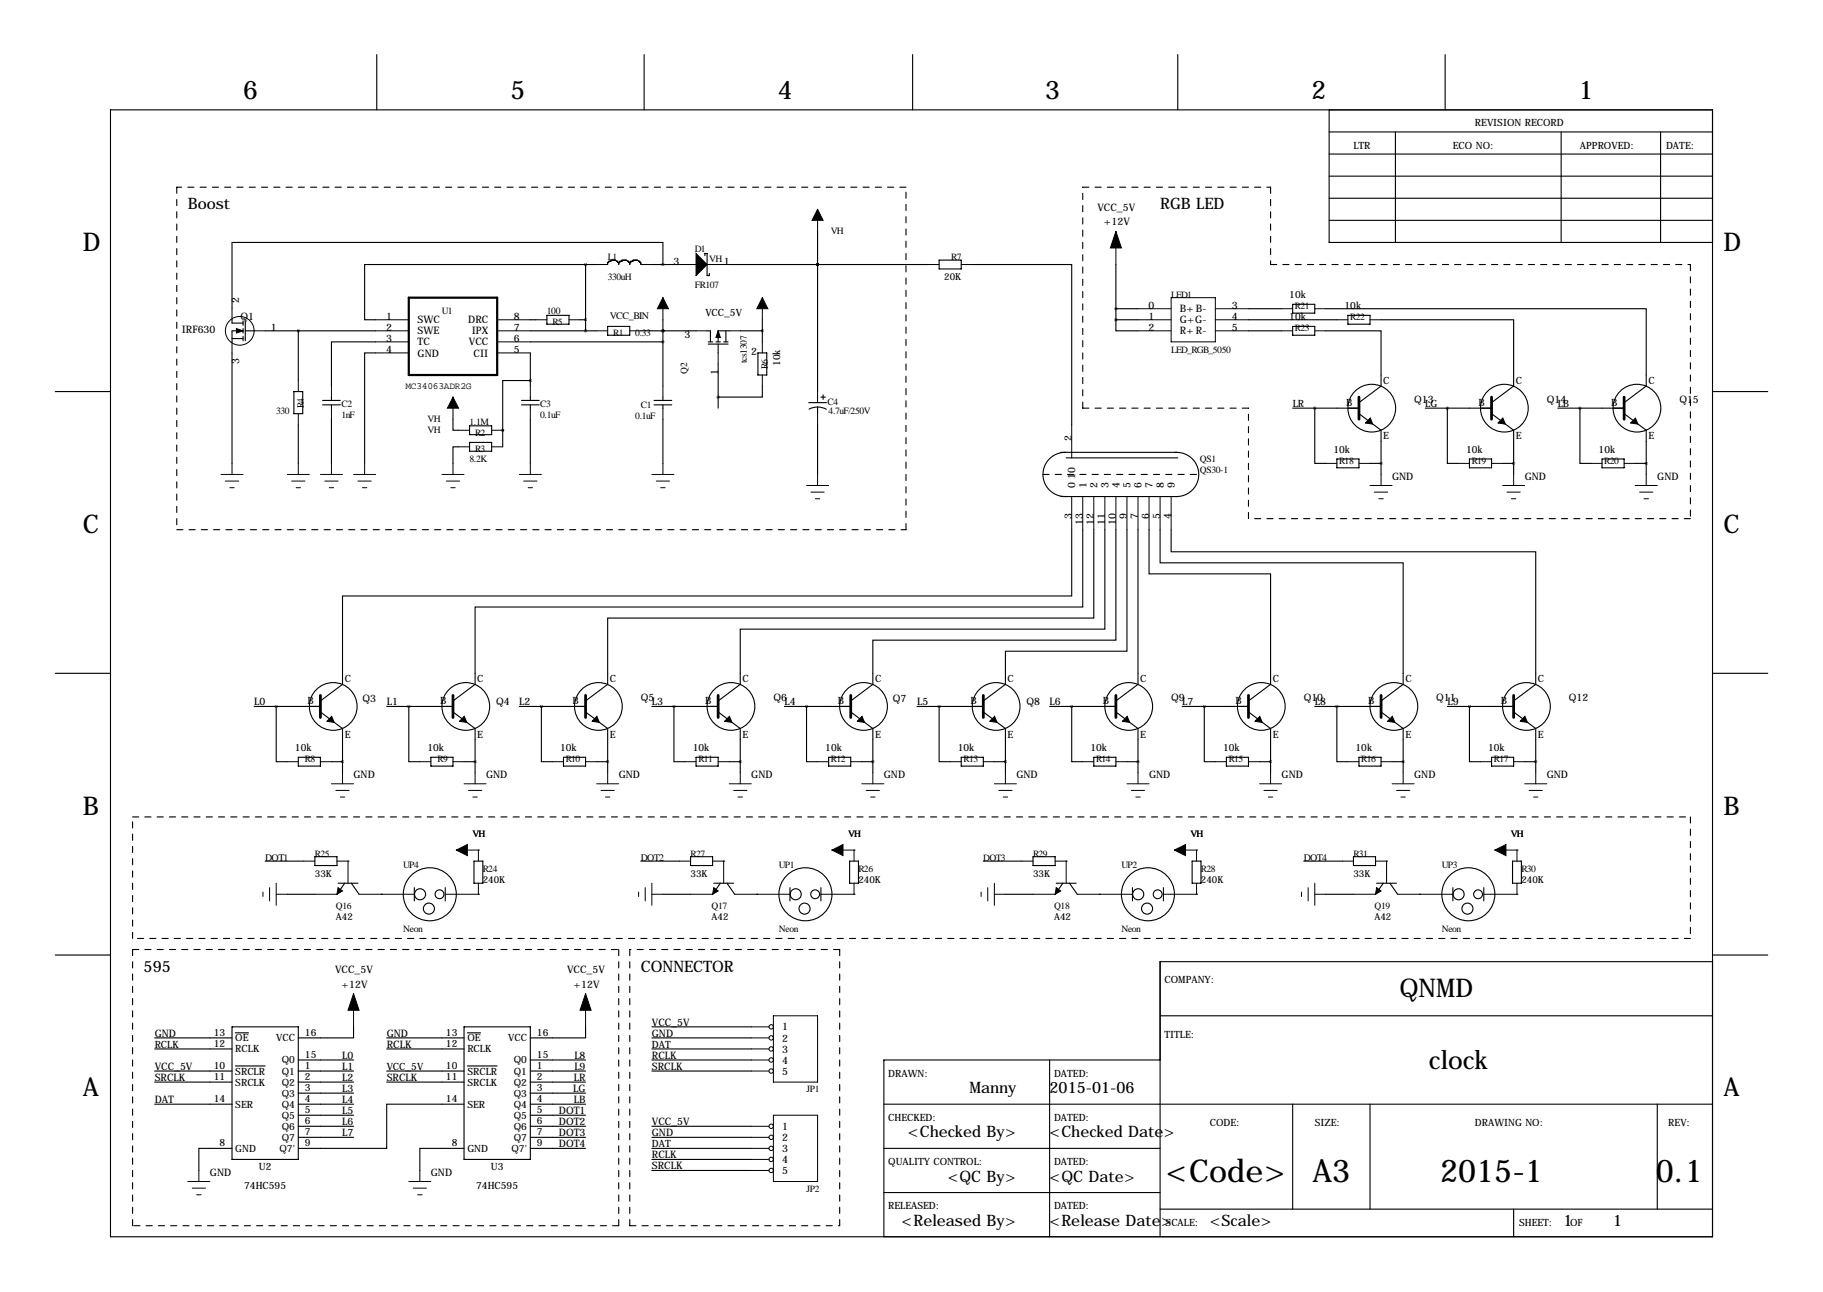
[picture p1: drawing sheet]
<svg xmlns="http://www.w3.org/2000/svg" width="419mm" height="297mm" viewBox="0 0 419 297" stroke-linecap="round" stroke-linejoin="round" font-family="sans-serif">
<g fill="none" stroke="#000" stroke-width=".25">
<path d="M86.6 12.6v12.7M148.1 12.6v12.7M209.8 12.6v12.7M270.8 12.6v12.7M332.2 12.6v12.7M25.4 25.3h368.3v259h-368.3zM305.6 30.3h88.1M305.6 35.4h88.1M305.6 25.3v30.4h88.1M320.8 30.3v25.4M358.9 30.3v25.4M381.8 30.3v25.4"/>
<path d="M162.1 58.8v-.5h.5v5.1h.5v-.5M188 53.2v36.8M215.9 59.8h5.1v2h-5.1zM305.6 40.5h88.1M305.6 45.6h88.1M305.6 50.7h88.1M53.3 73.5v.8h2.6M53.3 77.8h2.6M55.9 76.1h-2.6v2.5M55.9 73.8v1M55.9 75.6v1M55.9 77.3v1"/>
<path d="M56.4 76.1h2M56.4 73.8v4.5M61 76.1h25.4M68.6 76.1v11.4M86.4 78.6h-10.2v10.2M121.9 76.1h15.3M121.9 78.6h30.5M121.9 73.5h1.3M125.7 72.5h5.1v2h-5.1zM133.3 73.5h1.3M134.6 60.8h-50.8v12.7h2.6M134.6 60.8v15.3"/>
<path d="M134.6 60.8h2.6M139.7 60.8v-.5h.3v-.2h.5v-.3h1l.5 .3v.2h.5v-.2h.5v-.3h1l.5 .3v.2h.5v-.2h.5v-.3h1.1l.5 .3v.2h.2v.5M139.7 75h5.1v2.1h-5.1zM142.2 60.3v.5M144.8 60.3v.5M147.3 76.1h12.7M149.9 60.8h5M152.4 60.8v-5.1h-99.1v15.3M152.4 76.1h.1M152.4 73.5v15.3M162.6 76.1h.7v2.5M162.8 79.1h4.6"/>
<path d="M162.8 78.6h1M164.6 78.6h1M165.1 79.1v2M166.4 78.6h1M166.9 76.1v2.5M167.6 76.1h-2.5v2.5M167.6 60.8h45.8M170.2 76.1h5.1M175.3 73.5v5.1M188 60.8h.1M223.5 60.8h22.9v36.8M256.5 73.5v2.6h5.1"/>
<path d="M256.5 60.8v12.7M256.5 73.5h5.1M256.5 71h5.1M287 76.1h7.6M287 73.5h20.3M287 71h7.6M297.2 70h5.1v2h-5.1zM297.2 75h5.1v2.1h-5.1zM304.8 71h73.7v17.8l-5.1 3.8M304.8 76.1h12.7v12.7l-5.1 3.8M309.9 72.5h5.1v2h-5.1zM317.5 73.5h30.5v15.3l-5.1 3.8"/>
<path d="M12.7 90h12.7M53.3 81.1v25.4M67.6 90h2v5.1h-2zM68.6 97.6v8.9M74.2 92.1h4M74.2 93.1h4M76.2 91.3v.8M76.2 93.1v.7M76.2 96.4v10.1M86.4 81.1h-2.6v25.4M104.1 96.4v2.5h1.3M107.9 97.9h5.1v2h-5.1z"/>
<path d="M115.6 98.9h.1M115.6 98.9v3.8M119.9 92.1h4.1M119.9 93.1h4.1M121.9 87.5h-6.3v11.4M121.9 81.1v7.7M121.9 91.3v.8M121.9 93.1v.7M121.9 96.4v10.1M150.4 92.1h4M150.4 93.1h4M152.4 91.3v.8"/>
<path d="M152.4 93.1v.7M152.4 96.4v10.1M165.1 83.7v10.1M174.2 81.1h2.1v5.1h-2.1zM175.3 88.8v2.5h-10.2M185.9 92.6h4.1M186 94.1a4.3 4.3 0 0 1 4 0M188 93.6v1.5M188 97.6v11.5M188.7 91.3h1M189.2 90.8v1M297.2 93.8h15.2"/>
<path d="M302.3 93.8v12.7h2.5M312.4 95.1l5.1 3.8v10.2M327.7 93.8h15.2M332.7 93.8v12.7h2.6M342.9 95.1l5.1 3.8v10.2M358.1 93.8h15.3M363.2 93.8v12.7h2.6M373.4 95.1l5.1 3.8v10.2M393.7 90h12.7M105.4 102.7h-1.3v3.8M107.9 101.7h5.1v2h-5.1zM243.8 114.2h27"/>
<path d="M243.8 104h26.7M245.1 105.3h25.7M245.1 104a5.1 5.1 0 0 0-5.3 5.2 5.1 5.1 0 0 0 5.5 4.9M270.1 104a5.1 5.1 0 0 1 5.5 5 5.1 5.1 0 0 1-5.3 5.2M307.3 105.5h5.1v2.1h-5.1zM315 106.5h2.5M337.8 105.5h5.1v2.1h-5.1zM345.4 106.5h2.6M368.3 105.5h5.1v2.1h-5.1zM375.9 106.5h2.6M246.4 121.8v15.2h-167.7v20.3l-5 3.8M248.9 121.8v17.8h-139.7v17.7l-5.1 3.8"/>
<path d="M251.5 121.8v20.3h-111.8v15.2l-5.1 3.8M254 121.8v22.8h-83.8v12.7l-5.1 3.8M256.5 121.8v25.4h-55.8v10.1l-5.1 3.8M259.1 121.8v27.9h-28v7.6l-5 3.8M261.6 121.8v35.5l-5.1 3.8M264.2 121.8v10.1h27.9v25.4l-5.1 3.8M266.7 121.8v7.6h55.9v27.9l-5.1 3.8M269.2 121.8v5.1h83.9v30.4l-5.1 3.8M12.7 154.8h12.7M393.7 154.8h12.7M58.4 162.4h15.3M63.5 162.4v12.7h2.5"/>
<path d="M68.6 174.1h5.1v2h-5.1zM73.7 163.7l5 3.8v10.2M76.2 175.1h2.5M88.9 162.4h15.2M94 162.4v12.7h2.5M99.1 174.1h5v2h-5zM104.1 163.7l5.1 3.8v10.2M106.7 175.1h2.5M119.4 162.4h15.2M124.5 162.4v12.7h2.5M129.5 174.1h5.1v2h-5.1zM134.6 163.7l5.1 3.8v10.2"/>
<path d="M137.2 175.1h2.5M149.9 162.4h15.2M154.9 162.4v12.7h2.6M160 174.1h5.1v2h-5.1zM165.1 163.7l5.1 3.8v10.2M167.6 175.1h2.6M180.3 162.4h15.3M185.4 162.4v12.7h2.6M190.5 174.1h5.1v2h-5.1zM195.6 163.7l5.1 3.8v10.2M198.1 175.1h2.6M210.8 162.4h15.3"/>
<path d="M215.9 162.4v12.7h2.5M221 174.1h5.1v2h-5.1zM226.1 163.7l5 3.8v10.2M228.6 175.1h2.5M241.3 162.4h15.2M246.4 162.4v12.7h2.5M251.5 174.1h5v2h-5zM256.5 163.7l5.1 3.8v10.2M259.1 175.1h2.5M271.8 162.4h15.2M276.9 162.4v12.7h2.5M281.9 174.1h5.1v2h-5.1z"/>
<path d="M287 163.7l5.1 3.8v10.2M289.6 175.1h2.5M302.3 162.4h15.2M307.3 162.4v12.7h2.6M312.4 174.1h5.1v2h-5.1zM317.5 163.7l5.1 3.8v10.2M320 175.1h2.6M332.7 162.4h15.3M337.8 162.4v12.7h2.6M342.9 174.1h5.1v2h-5.1zM348 163.7l5.1 3.8v10.2M350.5 175.1h2.6"/>
<path d="M61 198h8.8M72.4 197h5.1v2h-5.1zM80 198h.1M109 198h2v5.1h-2zM110 195.4h.1M147.3 198h8.9M158.7 197h5.1v2h-5.1zM166.4 198h.1M195.3 198h2.1v5.1h-2.1zM196.3 195.4h.1M226.1 198h8.8M237.5 197h5.1v2h-5.1z"/>
<path d="M245.1 198h.1M274.1 198h2v5.1h-2zM275.1 195.4h.1M299.7 198h8.9M311.1 197h5.1v2h-5.1zM318.8 198h.1M347.7 198h2.1v5.1h-2.1zM348.7 195.4h.1M12.7 219.6h12.7M66 205.6h6.4M77.7 203.1h4.6M79.2 203.1l-1.7 2.5"/>
<path d="M80.8 203.1l1.7 2.5M87.6 205.6h.1M95.2 204.1v3M102.4 204.1v3M110 205.6h.1M152.4 205.6h6.3M164.1 203.1h4.6M165.6 203.1l-1.8 2.5M167.1 203.1l1.8 2.5M174 205.6h.1M181.6 204.1v3M188.7 204.1v3"/>
<path d="M196.3 205.6h.1M231.1 205.6h6.4M242.8 203.1h4.6M244.3 203.1l-1.7 2.5M245.9 203.1l1.7 2.5M252.7 205.6h.1M260.3 204.1v3M267.5 204.1v3M275.1 205.6h.1M304.8 205.6h6.3M316.5 203.1h4.6M318 203.1l-1.8 2.5"/>
<path d="M319.5 203.1l1.8 2.5M326.4 205.6h.1M334 204.1v3M341.1 204.1v3M348.7 205.6h.1M393.7 219.6h12.7M35.6 238.6h17.7M53.3 236.1h15.3v30.5h-15.3zM54.1 237.5h3M81.3 236.1v2.5h-12.7M88.9 238.6h17.8M106.7 236.1h15.2v30.5h-15.2z"/>
<path d="M107.4 237.5h3.1M134.6 236.1v2.5h-12.7M149.9 236.1h22.8M149.9 238.6h22.8M266.7 233.5h127M393.7 221.1h-127v63.2M35.6 253.9h17.7M35.6 241.2h17.7M35.6 246.2h17.7M35.6 248.8h17.7M54.1 245.1h6.9M68.6 253.9h12.7"/>
<path d="M68.6 243.7h12.7M68.6 246.2h12.7M68.6 248.8h12.7M68.6 251.3h12.7M68.6 256.4h12.7M68.6 258.9h12.7M88.9 241.2h17.8M88.9 246.2h17.8M88.9 248.8h17.8M106.7 253.9h-17.8v10.1h-20.3M107.4 245.1h6.9M121.9 253.9h12.7"/>
<path d="M121.9 243.7h12.7M121.9 246.2h12.7M121.9 248.8h12.7M121.9 251.3h12.7M121.9 256.4h12.7M121.9 258.9h12.7M149.9 243.7h22.8M149.9 241.2h22.8M149.9 246.2h22.8M149.9 258.9h22.8M203.2 253.9h190.5M241.3 243.7v40.6"/>
<path d="M266.7 243.7h-63.5v40.6M297.2 253.9v24.1M315 253.9v24.1M381 253.9v24.1M53.3 264h-7.6v5.1M68.6 261.5h12.7M106.7 264h-10.2v5.1M121.9 264h12.7M121.9 261.5h12.7M149.9 264h22.8M149.9 266.6h22.8M149.9 261.5h22.8"/>
<path d="M149.9 269.1h22.8M203.2 264h63.5M203.2 274.2h63.5M266.7 278h127M348 278v6.3"/>
<circle cx="315.4" cy="93.8" r="5.5"/>
<circle cx="345.8" cy="93.8" r="5.5"/>
<circle cx="376.3" cy="93.8" r="5.5"/>
<circle cx="76.6" cy="162.4" r="5.5"/>
<circle cx="107.1" cy="162.4" r="5.5"/>
<circle cx="137.6" cy="162.4" r="5.5"/>
<circle cx="168" cy="162.4" r="5.5"/>
<circle cx="198.5" cy="162.4" r="5.5"/>
<circle cx="229" cy="162.4" r="5.5"/>
<circle cx="259.5" cy="162.4" r="5.5"/>
<circle cx="290" cy="162.4" r="5.5"/>
<circle cx="320.4" cy="162.4" r="5.5"/>
<circle cx="350.9" cy="162.4" r="5.5"/>
<circle cx="96.6" cy="205.6" r="1.27"/>
<circle cx="98.6" cy="208.9" r="1.27"/>
<circle cx="98.8" cy="205.6" r="6.1"/>
<circle cx="101" cy="205.6" r="1.02"/>
<circle cx="182.9" cy="205.6" r="1.27"/>
<circle cx="185" cy="208.9" r="1.27"/>
<circle cx="185.2" cy="205.6" r="6.1"/>
<circle cx="187.4" cy="205.6" r="1.02"/>
<circle cx="261.7" cy="205.6" r="1.27"/>
<circle cx="263.7" cy="208.9" r="1.27"/>
<circle cx="263.9" cy="205.6" r="6.1"/>
<circle cx="266.1" cy="205.6" r="1.02"/>
<circle cx="335.3" cy="205.6" r="1.27"/>
<circle cx="337.4" cy="208.9" r="1.27"/>
<circle cx="337.6" cy="205.6" r="6.1"/>
<circle cx="339.8" cy="205.6" r="1.02"/>
</g>
<g fill="none" stroke="#000" stroke-width=".25" stroke-dasharray="1.4 1.4">
<path d="M40.6 43v78.8M208.3 43h-167.7M248.9 43h43.2M292.1 43v17.8M292.1 60.8h96.5M388.6 60.8v58.4M248.9 93.8v-50.8M287 93.8h-38.1M239.8 109.1h35.8M287 119.2v-25.4M388.6 119.2h-101.6M40.6 121.8h167.7"/>
<path d="M208.3 121.8v-78.8M30.5 187.8h358.1M388.6 187.8v28M30.5 215.8v-28M30.5 218.3h111.7M142.2 218.3v63.5M144.8 218.3v63.5M193 218.3h-48.2M388.6 215.8h-358.1M30.5 281.8v-63.5M142.2 281.8h-111.7M144.8 281.8h48.2"/>
<path d="M193 281.8v-63.5"/>
</g>
<path d="M94 68.4h20.3v17.8h-20.3z" fill="none" stroke="#000" stroke-width=".51"/>
<g fill="none" stroke="#000" stroke-width=".23">
<path d="M188 48.1v5.1M256.5 53.2v7.6M53.3 71v2.5M53.3 78.6v2.5M58.4 76.1h2.6M86.4 73.5h7.6M86.4 76.1h7.6M86.4 78.6h7.6M114.3 73.5h7.6M114.3 76.1h7.6M114.3 78.6h7.6M123.2 73.5h2.5"/>
<path d="M130.8 73.5h2.5M137.2 76.1h2.5M137.2 60.8h2.5M144.8 76.1h2.5M147.3 60.8h2.6M152.4 68.4v5.1M154.9 60.8h5.1M160 76.1h2.6M162.6 60.8h5M167.6 76.1h2.6M175.3 68.4v5.1M175.3 78.6v2.5"/>
<path d="M213.4 60.8h2.5M221 60.8h2.5M261.6 73.5h7.6M261.6 76.1h7.6M261.6 71h7.6M269.2 68.4h10.2v10.2h-10.2zM279.4 73.5h7.6M279.4 76.1h7.6M279.4 71h7.6M294.6 76.1h2.6M294.6 71h2.6M302.3 76.1h2.5"/>
<path d="M302.3 71h2.5M307.3 73.5h2.6M315 73.5h2.5M68.6 87.5v2.5M68.6 95.1v2.5M76.2 88.8v2.5M76.2 93.8v2.6M86.4 81.1h7.6M104.1 91.3v5.1M105.4 98.9h2.5M113 98.9h2.6M114.3 81.1h7.6"/>
<path d="M121.9 88.8v2.5M121.9 93.8v2.6M152.4 88.8v2.5M152.4 93.8v2.6M165.1 81.1v2.6M175.3 86.2v2.6M188 90v2.6M188 95.1v2.5M246.4 97.6v7.7M50.8 109.1h5.1M51.8 110.6h3.1M52.8 112.1h1"/>
<path d="M53.3 106.5v2.6M66 109.1h5.1M67.1 110.6h3M68.1 112.1h1M68.6 106.5v2.6M73.7 109.1h5M74.7 110.6h3M75.7 112.1h1M76.2 106.5v2.6M81.3 109.1h5.1M82.3 110.6h3M83.3 112.1h1"/>
<path d="M83.8 106.5v2.6M101.6 109.1h5.1M102.6 110.6h3.1M103.6 112.1h1M104.1 106.5v2.6M105.4 102.7h2.5M113 102.7h2.6M119.4 109.1h5.1M120.4 110.6h3M121.4 112.1h1M121.9 106.5v2.6M149.9 109.1h5"/>
<path d="M150.9 110.6h3M151.9 112.1h1M152.4 106.5v2.6M185.4 111.6h5.1M186.4 113.1h3.1M187.5 114.7h1M188 109.1v2.5M246.4 114.2v7.6M248.9 114.2v7.6M251.5 114.2v7.6M254 114.2v7.6M256.5 114.2v7.6"/>
<path d="M259.1 114.2v7.6M261.6 114.2v7.6M264.2 114.2v7.6M266.7 114.2v7.6M269.2 114.2v7.6M304.8 106.5h2.5M312.4 106.5h2.6M315 111.6h5M316 113.1h3M317 114.7h1M317.5 109.1v2.5M335.3 106.5h2.5"/>
<path d="M342.9 106.5h2.5M345.4 111.6h5.1M346.5 113.1h3M347.5 114.7h1M348 109.1v2.5M365.8 106.5h2.5M373.4 106.5h2.5M375.9 111.6h5.1M376.9 113.1h3.1M378 114.7h1M378.5 109.1v2.5M66 175.1h2.6"/>
<path d="M73.7 175.1h2.5M78.7 177.7v2.5M96.5 175.1h2.6M104.1 175.1h2.6M109.2 177.7v2.5M127 175.1h2.5M134.6 175.1h2.6M139.7 177.7v2.5M157.5 175.1h2.5M165.1 175.1h2.5M170.2 177.7v2.5M188 175.1h2.5"/>
<path d="M195.6 175.1h2.5M200.7 177.7v2.5M218.4 175.1h2.6M226.1 175.1h2.5M231.1 177.7v2.5M248.9 175.1h2.6M256.5 175.1h2.6M261.6 177.7v2.5M279.4 175.1h2.5M287 175.1h2.6M292.1 177.7v2.5M309.9 175.1h2.5"/>
<path d="M317.5 175.1h2.5M322.6 177.7v2.5M340.4 175.1h2.5M348 175.1h2.5M353.1 177.7v2.5M69.8 198h2.6M76.2 180.2h5.1M77.2 181.7h3.1M77.5 198h2.5v5.1M78.2 183.2h1M104.9 195.4h5.1v2.6M106.7 180.2h5.1"/>
<path d="M107.7 181.7h3M108.7 183.2h1M137.2 180.2h5M138.2 181.7h3M139.2 183.2h1M156.2 198h2.5M163.8 198h2.6v5.1M167.6 180.2h5.1M168.7 181.7h3M169.7 183.2h1M191.3 195.4h5v2.6M198.1 180.2h5.1"/>
<path d="M199.1 181.7h3.1M200.2 183.2h1M228.6 180.2h5.1M229.6 181.7h3.1M230.6 183.2h1M234.9 198h2.6M242.6 198h2.5v5.1M259.1 180.2h5.1M260.1 181.7h3M261.1 183.2h1M270 195.4h5.1v2.6M289.6 180.2h5"/>
<path d="M290.6 181.7h3M291.6 183.2h1M308.6 198h2.5M316.2 198h2.6v5.1M320 180.2h5.1M321.1 181.7h3M322.1 183.2h1M343.7 195.4h5v2.6M350.5 180.2h5.1M351.5 181.7h3.1M352.6 183.2h1M60.5 205.1v1"/>
<path d="M62 204.1v3M63.5 205.6h2.5M63.5 203.1v5M72.4 205.6h5.1M82.5 205.6h12.7M110 203.1v2.5h-7.6M146.8 205.1v1M148.3 204.1v3M149.9 205.6h2.5M149.9 203.1v5M158.7 205.6h5.1M168.9 205.6h12.7"/>
<path d="M196.3 203.1v2.5h-7.6M225.6 205.1v1M227.1 204.1v3M228.6 205.6h2.5M228.6 203.1v5M237.5 205.6h5.1M247.6 205.6h12.7M275.1 203.1v2.5h-7.6M299.2 205.1v1M300.7 204.1v3M302.3 205.6h2.5M302.3 203.1v5"/>
<path d="M311.1 205.6h5.1M321.3 205.6h12.7M348.7 203.1v2.5h-7.6M81.3 228.5v7.6M134.6 228.5v7.6M172.7 236.1h4.1M172.7 238.6h4.1M177.8 233.5h10.2v15.3h-10.2zM172.7 241.2h4.1M172.7 243.7h4.1M172.7 246.2h4.1M172.7 258.9h4.1"/>
<path d="M177.8 256.4h10.2v15.2h-10.2zM43.2 271.6h5.1M44.2 273.2h3M45.2 274.7h1M45.7 269.1v2.5M94 271.6h5.1M95 273.2h3M96 274.7h1M96.5 269.1v2.5M172.7 261.5h4.1M172.7 264h4.1M172.7 266.6h4.1"/>
<path d="M172.7 269.1h4.1"/>
<circle cx="55.1" cy="76.1" r="3.3"/>
<circle cx="177.3" cy="236.1" r=".51"/>
<circle cx="177.3" cy="238.6" r=".51"/>
<circle cx="177.3" cy="246.2" r=".51"/>
<circle cx="177.3" cy="243.7" r=".51"/>
<circle cx="177.3" cy="258.9" r=".51"/>
<circle cx="177.3" cy="241.2" r=".51"/>
<circle cx="177.3" cy="261.5" r=".51"/>
<circle cx="177.3" cy="269.1" r=".51"/>
<circle cx="177.3" cy="264" r=".51"/>
<circle cx="177.3" cy="266.6" r=".51"/>
</g>
<g fill="#000" stroke="#000" stroke-width=".23">
<path d="M188 48.1l1.2 2.6h-2.5zM256.5 53.2l1.3 3.8h-2.5zM54.4 75.6l1.5 .5-1.5 .5zM152.4 68.4l1.3 2.6h-2.6zM160 58.3l2.6 2.5-2.6 2.6zM165.1 76.1l.5 1.5h-1zM175.3 68.4l1.2 2.6h-2.5zM104.1 91.3l1.3 2.5h-2.5zM104.9 195.4l2.5-1.2v2.5zM191.3 195.4l2.5-1.2v2.5zM270 195.4l2.5-1.2v2.5zM343.7 195.4l2.5-1.2v2.5z"/>
<path d="M77.7 204.1l1 .7-1.2 .8zM164.1 204.1l1 .7-1.3 .8zM242.8 204.1l1 .7-1.2 .8zM316.5 204.1l1 .7-1.3 .8zM81.3 228.5l1.2 3.8h-2.5zM134.6 228.5l1.3 3.8h-2.6z"/>
</g>
<g fill="none" stroke="#000" stroke-width=".63">
<path d="M312.4 91.3v5.1M342.9 91.3v5.1M373.4 91.3v5.1M73.7 159.9v5.1M104.1 159.9v5.1M134.6 159.9v5.1M165.1 159.9v5.1M195.6 159.9v5.1M226.1 159.9v5.1M256.5 159.9v5.1M287 159.9v5.1M317.5 159.9v5.1"/>
<path d="M348 159.9v5.1"/>
</g>
<g fill="#000" stroke="#000" stroke-width=".25">
<path d="M315 96.1l.6 1.4-1.7-.3zM345.5 96.1l.5 1.4-1.6-.3zM376 96.1l.5 1.4-1.6-.3zM76.3 164.7l.5 1.4-1.6-.3zM106.7 164.7l.6 1.4-1.6-.3zM137.2 164.7l.6 1.4-1.7-.3zM167.7 164.7l.5 1.4-1.6-.3zM198.2 164.7l.5 1.4-1.6-.3zM228.7 164.7l.5 1.4-1.6-.3zM259.1 164.7l.6 1.4-1.6-.3zM289.6 164.7l.6 1.4-1.7-.3zM320.1 164.7l.5 1.4-1.6-.3z"/>
<path d="M350.6 164.7l.5 1.4-1.6-.3z"/>
</g>
<path d="M115.5 98.9a.05 .05 0 0 0 .1 0 .05 .05 0 0 0-.1 0zM187.9 60.8a.05 .05 0 0 0 .1 0 .05 .05 0 0 0-.1 0zM175.2 76.1a.05 .05 0 0 0 .1 0 .05 .05 0 0 0-.1 0zM187.9 60.8a.05 .05 0 0 0 .1 0 .05 .05 0 0 0-.1 0zM78.7 175.1a.05 .05 0 0 0 .1 0 .05 .05 0 0 0-.1 0zM124.4 162.4a.05 .05 0 0 0 .1 0 .05 .05 0 0 0-.1 0zM154.9 162.4a.05 .05 0 0 0 .1 0 .05 .05 0 0 0-.1 0zM200.6 175.1a.05 .05 0 0 0 .1 0 .05 .05 0 0 0-.1 0zM231.1 175.1a.05 .05 0 0 0 .1 0 .05 .05 0 0 0-.1 0zM276.8 162.4a.05 .05 0 0 0 .1 0 .05 .05 0 0 0-.1 0zM307.3 162.4a.05 .05 0 0 0 .1 0 .05 .05 0 0 0-.1 0zM353 175.1a.05 .05 0 0 0 .1 0 .05 .05 0 0 0-.1 0zM302.2 93.8a.05 .05 0 0 0 .1 0 .05 .05 0 0 0-.1 0zM332.7 93.8a.05 .05 0 0 0 .1 0 .05 .05 0 0 0-.1 0zM378.4 106.5a.05 .05 0 0 0 .1 0 .05 .05 0 0 0-.1 0zM256.5 71a.05 .05 0 0 0 .1 0 .05 .05 0 0 0-.1 0zM256.5 73.5a.05 .05 0 0 0 .1 0 .05 .05 0 0 0-.1 0z" fill="#000" stroke="#000" stroke-width=".63"/>
<g font-size="7.3">
<text x="268" y="271.6">&lt;Code&gt;</text>
<text x="301.7" y="271.6">A3</text>
<text x="331.1" y="271.6">2015-1</text>
<text x="380.7" y="271.6">0.1</text>
</g>
<g font-size="5.9">
<text x="55.9" y="22.7">6</text>
<text x="117.3" y="22.7">5</text>
<text x="178.8" y="22.7">4</text>
<text x="240.3" y="22.7">3</text>
<text x="301.5" y="22.7">2</text>
<text x="363" y="22.7">1</text>
<text x="19" y="57.8">D</text>
<text x="396.2" y="57.8">D</text>
<text x="19" y="122.5">C</text>
<text x="396.2" y="122.5">C</text>
<text x="19" y="187.3">B</text>
<text x="396.2" y="187.3">B</text>
<text x="321.7" y="229.3">QNMD</text>
<text x="328.5" y="245.8">clock</text>
<text x="19" y="252.1">A</text>
<text x="396.2" y="252.1">A</text>
</g>
<g font-size="3.6">
<text x="43.2" y="48.1">Boost</text>
<text x="266.7" y="48.1">RGB LED</text>
<text x="33" y="223.4">595</text>
<text x="147.3" y="223.4">CONNECTOR</text>
<text x="222.9" y="251.3">Manny</text>
<text x="241.3" y="251.3">2015-01-06</text>
<text x="208.7" y="261.5">&lt;Checked By&gt;</text>
<text x="241.3" y="261.5">&lt;Checked Date&gt;</text>
<text x="217.9" y="271.6">&lt;QC By&gt;</text>
<text x="241.3" y="271.6">&lt;QC Date&gt;</text>
<text x="207.3" y="281.8">&lt;Released By&gt;</text>
<text x="241.3" y="281.8">&lt;Release Date&gt;</text>
<text x="278.1" y="281.8">&lt;Scale&gt;</text>
<text x="359.4" y="281.8">1</text>
<text x="370.8" y="281.8">1</text>
</g>
<g font-size="2.4">
<text x="252.3" y="48.5">VCC_5V</text>
<text x="253.8" y="51.8">+12V</text>
<text x="154.9" y="60.8">3</text>
<text x="55" y="69.7" transform="rotate(-90 55 69.7)">2</text>
<text x="264.1" y="71">0</text>
<text x="271.3" y="71.8">B+B-</text>
<text x="283.2" y="71">3</text>
<text x="41.8" y="76.6">IRF630</text>
<text x="55.3" y="73.5">Q1</text>
<text x="62.2" y="76.1">1</text>
<text x="88.8" y="73.5">1</text>
<text x="88.8" y="76.1">2</text>
<text x="96" y="74.3">SWC</text>
<text x="96" y="76.9">SWE</text>
<text x="107.6" y="74.3">DRC</text>
<text x="108.5" y="76.9">IPX</text>
<text x="118.1" y="76.1">7</text>
<text x="118.1" y="73.5">8</text>
<text x="157.4" y="77.7">3</text>
<text x="264.1" y="73.5">1</text>
<text x="264.1" y="76.1">2</text>
<text x="271.3" y="74.3">G+G-</text>
<text x="271.3" y="76.9">R+R-</text>
<text x="283.2" y="73.5">4</text>
<text x="283.2" y="76.1">5</text>
<text x="55" y="83.8" transform="rotate(-90 55 83.8)">3</text>
<text x="88.8" y="78.6">3</text>
<text x="88.8" y="81.1">4</text>
<text x="96" y="79.4">TC</text>
<text x="96" y="82">GND</text>
<text x="107.8" y="79.4">VCC</text>
<text x="108.9" y="82">CII</text>
<text x="118.1" y="81.1">5</text>
<text x="118.1" y="78.6">6</text>
<text x="172.7" y="81.5">2</text>
<text x="165.1" y="86.3" transform="rotate(-90 165.1 86.3)">1</text>
<text x="325.1" y="92.6">Q13</text>
<text x="355.6" y="92.6">Q14</text>
<text x="386.1" y="92.6">Q15</text>
<text x="246.4" y="101.5" transform="rotate(-90 246.4 101.5)">2</text>
<text x="247.2" y="112.1" transform="rotate(-90 247.2 112.1)">0</text>
<text x="247.2" y="110" transform="rotate(-90 247.2 110)">10</text>
<text x="249.8" y="112.1" transform="rotate(-90 249.8 112.1)">1</text>
<text x="252.3" y="112.1" transform="rotate(-90 252.3 112.1)">2</text>
<text x="254.8" y="112.1" transform="rotate(-90 254.8 112.1)">3</text>
<text x="257.4" y="112.1" transform="rotate(-90 257.4 112.1)">4</text>
<text x="259.9" y="112.1" transform="rotate(-90 259.9 112.1)">5</text>
<text x="262.5" y="112.1" transform="rotate(-90 262.5 112.1)">6</text>
<text x="265" y="112.1" transform="rotate(-90 265 112.1)">7</text>
<text x="267.5" y="112.1" transform="rotate(-90 267.5 112.1)">8</text>
<text x="270.1" y="112.1" transform="rotate(-90 270.1 112.1)">9</text>
<text x="320" y="110.3">GND</text>
<text x="350.5" y="110.3">GND</text>
<text x="381" y="110.3">GND</text>
<text x="246.4" y="119.3" transform="rotate(-90 246.4 119.3)">3</text>
<text x="259.1" y="119.3" transform="rotate(-90 259.1 119.3)">9</text>
<text x="261.6" y="119.3" transform="rotate(-90 261.6 119.3)">7</text>
<text x="264.2" y="119.3" transform="rotate(-90 264.2 119.3)">6</text>
<text x="266.7" y="119.3" transform="rotate(-90 266.7 119.3)">5</text>
<text x="269.2" y="119.3" transform="rotate(-90 269.2 119.3)">4</text>
<text x="248.9" y="120.7" transform="rotate(-90 248.9 120.7)">13</text>
<text x="251.5" y="120.7" transform="rotate(-90 251.5 120.7)">12</text>
<text x="254" y="120.7" transform="rotate(-90 254 120.7)">11</text>
<text x="256.5" y="120.7" transform="rotate(-90 256.5 120.7)">10</text>
<text x="83.3" y="161.4">Q3</text>
<text x="147.3" y="161.1">Q5</text>
<text x="177.8" y="161.1">Q6</text>
<text x="205.2" y="161.4">Q7</text>
<text x="269.2" y="161.1">Q9</text>
<text x="299.7" y="161.1">Q10</text>
<text x="330.2" y="161.1">Q11</text>
<text x="360.7" y="161.1">Q12</text>
<text x="58.4" y="162.2">L0</text>
<text x="88.9" y="162.2">L1</text>
<text x="114" y="162.2">Q4</text>
<text x="119.4" y="162.2">L2</text>
<text x="149.9" y="162.2">L3</text>
<text x="180.3" y="162.2">L4</text>
<text x="210.8" y="162.2">L5</text>
<text x="236" y="162.2">Q8</text>
<text x="241.3" y="162.2">L6</text>
<text x="271.8" y="162.2">L7</text>
<text x="302.3" y="162.2">L8</text>
<text x="332.7" y="162.2">L9</text>
<text x="81.3" y="178.9">GND</text>
<text x="111.8" y="178.9">GND</text>
<text x="142.2" y="178.9">GND</text>
<text x="172.7" y="178.9">GND</text>
<text x="203.2" y="178.9">GND</text>
<text x="233.7" y="178.9">GND</text>
<text x="264.2" y="178.9">GND</text>
<text x="294.6" y="178.9">GND</text>
<text x="325.1" y="178.9">GND</text>
<text x="355.6" y="178.9">GND</text>
<text x="77" y="223.8">VCC_5V</text>
<text x="78.5" y="227">+12V</text>
<text x="130.4" y="223.8">VCC_5V</text>
<text x="131.9" y="227">+12V</text>
<text x="35.6" y="238.4">GND</text>
<text x="88.9" y="238.4">GND</text>
<text x="149.9" y="235.8">VCC_5V</text>
<text x="149.9" y="238.4">GND</text>
<text x="179.8" y="236.9">1</text>
<text x="179.8" y="239.4">2</text>
<text x="35.6" y="246">VCC_5V</text>
<text x="78.7" y="243.4">L0</text>
<text x="78.7" y="246">L1</text>
<text x="88.9" y="240.9">RCLK</text>
<text x="132" y="243.4">L8</text>
<text x="132" y="246">L9</text>
<text x="149.9" y="243.4">RCLK</text>
<text x="149.9" y="246">SRCLK</text>
<text x="179.8" y="242">3</text>
<text x="179.8" y="244.5">4</text>
<text x="35.6" y="248.5">SRCLK</text>
<text x="78.7" y="248.5">L2</text>
<text x="78.7" y="251.1">L3</text>
<text x="88.9" y="248.5">SRCLK</text>
<text x="131.8" y="251.1">LG</text>
<text x="131.9" y="248.5">LR</text>
<text x="179.8" y="247.1">5</text>
<text x="35.6" y="253.6">DAT</text>
<text x="78.7" y="253.6">L4</text>
<text x="78.7" y="256.1">L5</text>
<text x="128.5" y="256.1">DOT1</text>
<text x="131.9" y="253.6">LB</text>
<text x="78.7" y="258.7">L6</text>
<text x="78.7" y="261.2">L7</text>
<text x="128.5" y="258.7">DOT2</text>
<text x="128.5" y="261.2">DOT3</text>
<text x="128.5" y="263.8">DOT4</text>
<text x="149.9" y="258.7">VCC_5V</text>
<text x="149.9" y="261.2">GND</text>
<text x="179.8" y="259.8">1</text>
<text x="179.8" y="262.3">2</text>
<text x="149.9" y="266.3">RCLK</text>
<text x="149.9" y="268.8">SRCLK</text>
<text x="179.8" y="264.8">3</text>
<text x="179.8" y="267.4">4</text>
<text x="179.8" y="269.9">5</text>
<text x="48.3" y="270.4">GND</text>
<text x="99.1" y="270.4">GND</text>
</g>
<g font-size="2.3">
<text x="339.1" y="29.1">REVISION RECORD</text>
<text x="311.1" y="34.1">LTR</text>
<text x="334" y="34.1">ECO NO:</text>
<text x="363.2" y="34.1">APPROVED:</text>
<text x="383" y="34.1">DATE:</text>
<text x="296.4" y="68.5">10k</text>
<text x="309.1" y="71.1">10k</text>
<text x="140.2" y="73.2">VCC_BIN</text>
<text x="162.2" y="72.8">VCC_5V</text>
<text x="296.4" y="73.6">10k</text>
<text x="179.3" y="84.2" transform="rotate(-90 179.3 84.2)">10k</text>
<text x="318" y="88.3">C</text>
<text x="348.5" y="88.3">C</text>
<text x="379" y="88.3">C</text>
<text x="297.2" y="93.6">LR</text>
<text x="309.4" y="93.3">B</text>
<text x="327.7" y="93.6">LG</text>
<text x="339.9" y="93.3">B</text>
<text x="358.1" y="93.6">LB</text>
<text x="370.4" y="93.3">B</text>
<text x="318" y="101">E</text>
<text x="348.5" y="101">E</text>
<text x="379" y="101">E</text>
<text x="306.6" y="104.1">10k</text>
<text x="337" y="104.1">10k</text>
<text x="367.5" y="104.1">10k</text>
<text x="70.7" y="161.9">B</text>
<text x="79.2" y="156.8">C</text>
<text x="101.2" y="161.9">B</text>
<text x="109.7" y="156.8">C</text>
<text x="131.6" y="161.9">B</text>
<text x="140.2" y="156.8">C</text>
<text x="162.1" y="161.9">B</text>
<text x="170.7" y="156.8">C</text>
<text x="192.6" y="161.9">B</text>
<text x="201.2" y="156.8">C</text>
<text x="223.1" y="161.9">B</text>
<text x="231.6" y="156.8">C</text>
<text x="253.6" y="161.9">B</text>
<text x="262.1" y="156.8">C</text>
<text x="284" y="161.9">B</text>
<text x="292.6" y="156.8">C</text>
<text x="314.5" y="161.9">B</text>
<text x="323.1" y="156.8">C</text>
<text x="345" y="161.9">B</text>
<text x="353.6" y="156.8">C</text>
<text x="67.8" y="172.7">10k</text>
<text x="79.2" y="169.6">E</text>
<text x="98.3" y="172.7">10k</text>
<text x="109.7" y="169.6">E</text>
<text x="128.8" y="172.7">10k</text>
<text x="140.2" y="169.6">E</text>
<text x="159.2" y="172.7">10k</text>
<text x="170.7" y="169.6">E</text>
<text x="189.7" y="172.7">10k</text>
<text x="201.2" y="169.6">E</text>
<text x="220.2" y="172.7">10k</text>
<text x="231.6" y="169.6">E</text>
<text x="250.7" y="172.7">10k</text>
<text x="262.1" y="169.6">E</text>
<text x="281.2" y="172.7">10k</text>
<text x="292.6" y="169.6">E</text>
<text x="311.6" y="172.7">10k</text>
<text x="323.1" y="169.6">E</text>
<text x="342.1" y="172.7">10k</text>
<text x="353.6" y="169.6">E</text>
<text x="61" y="198">DOT1</text>
<text x="147.3" y="198">DOT2</text>
<text x="299.7" y="198">DOT4</text>
<text x="267.7" y="225.9">COMPANY:</text>
<text x="49.2" y="238.1">13</text>
<text x="54.1" y="239.4">OE</text>
<text x="63.5" y="239.4">VCC</text>
<text x="70.1" y="238.1">16</text>
<text x="102.5" y="238.1">13</text>
<text x="107.4" y="239.4">OE</text>
<text x="116.8" y="239.4">VCC</text>
<text x="123.4" y="238.1">16</text>
<text x="267.7" y="238.6">TITLE:</text>
<text x="35.6" y="240.9">RCLK</text>
<text x="49.2" y="240.7">12</text>
<text x="49.2" y="245.7">10</text>
<text x="54.1" y="242">RCLK</text>
<text x="64.8" y="244.5">Q0</text>
<text x="70.1" y="243.2">15</text>
<text x="70.1" y="245.7">1</text>
<text x="88.9" y="246">VCC_5V</text>
<text x="102.5" y="240.7">12</text>
<text x="102.5" y="245.7">10</text>
<text x="107.4" y="242">RCLK</text>
<text x="118.1" y="244.5">Q0</text>
<text x="123.4" y="243.2">15</text>
<text x="123.4" y="245.7">1</text>
<text x="149.9" y="240.9">DAT</text>
<text x="49.2" y="248.3">11</text>
<text x="54.1" y="247">SRCLR</text>
<text x="54.1" y="249.6">SRCLK</text>
<text x="64.8" y="247">Q1</text>
<text x="64.8" y="249.6">Q2</text>
<text x="70.1" y="248.3">2</text>
<text x="70.1" y="250.8">3</text>
<text x="102.5" y="248.3">11</text>
<text x="107.4" y="247">SRCLR</text>
<text x="107.4" y="249.6">SRCLK</text>
<text x="118.1" y="247">Q1</text>
<text x="118.1" y="249.6">Q2</text>
<text x="123.4" y="248.3">2</text>
<text x="123.4" y="250.8">3</text>
<text x="204.2" y="247.5">DRAWN:</text>
<text x="242.3" y="247.5">DATED:</text>
<text x="49.2" y="253.4">14</text>
<text x="54.1" y="254.7">SER</text>
<text x="64.8" y="252.1">Q3</text>
<text x="64.8" y="254.7">Q4</text>
<text x="64.8" y="257.2">Q5</text>
<text x="70.1" y="253.4">4</text>
<text x="70.1" y="255.9">5</text>
<text x="102.5" y="253.4">14</text>
<text x="107.4" y="254.7">SER</text>
<text x="118.1" y="252.1">Q3</text>
<text x="118.1" y="254.7">Q4</text>
<text x="118.1" y="257.2">Q5</text>
<text x="123.4" y="253.4">4</text>
<text x="123.4" y="255.9">5</text>
<text x="204.2" y="257.7">CHECKED:</text>
<text x="242.3" y="257.7">DATED:</text>
<text x="50.5" y="263.5">8</text>
<text x="64.8" y="259.7">Q6</text>
<text x="64.8" y="262.3">Q7</text>
<text x="70.1" y="258.4">6</text>
<text x="70.1" y="261">7</text>
<text x="70.1" y="263.5">9</text>
<text x="103.8" y="263.5">8</text>
<text x="118.1" y="259.7">Q6</text>
<text x="118.1" y="262.3">Q7</text>
<text x="123.4" y="258.4">6</text>
<text x="123.4" y="261">7</text>
<text x="123.4" y="263.5">9</text>
<text x="149.9" y="263.8">DAT</text>
<text x="278.1" y="258.9">CODE:</text>
<text x="302.3" y="258.9">SIZE:</text>
<text x="339.1" y="258.9">DRAWING NO:</text>
<text x="383.5" y="258.9">REV:</text>
<text x="54.1" y="264.8">GND</text>
<text x="59.5" y="269.1">U2</text>
<text x="64.3" y="264.8">Q7'</text>
<text x="107.4" y="264.8">GND</text>
<text x="112.9" y="269.1">U3</text>
<text x="117.6" y="264.8">Q7'</text>
<text x="204.2" y="267.8">QUALITY CONTROL:</text>
<text x="242.3" y="267.8">DATED:</text>
<text x="56.2" y="273.3">74HC595</text>
<text x="109.5" y="273.3">74HC595</text>
<text x="204.2" y="278">RELEASED:</text>
<text x="242.3" y="278">DATED:</text>
<text x="268" y="281.8">SCALE:</text>
<text x="349.2" y="281.8">SHEET:</text>
<text x="361" y="281.8">OF</text>
</g>
<g font-size="2.2">
<text x="191" y="53.9">VH</text>
<text x="139.7" y="59.8">L1</text>
<text x="159.8" y="58">D1</text>
<text x="218.7" y="59.8">R7</text>
<text x="139.7" y="64.4">330uH</text>
<text x="163.1" y="60.2">VH1</text>
<text x="217.1" y="64.4">20K</text>
<text x="159.8" y="66.2">FR107</text>
<text x="269.2" y="68.4">LED1</text>
<text x="297.7" y="71.1">R21</text>
<text x="101.6" y="72.2">U1</text>
<text x="125.7" y="72.2">100</text>
<text x="127" y="74.8">R5</text>
<text x="141" y="77.3">R1</text>
<text x="146" y="77.3">0.33</text>
<text x="297.7" y="76.2">R23</text>
<text x="310.4" y="73.7">R22</text>
<text x="171.7" y="83.4" transform="rotate(-90 171.7 83.4)">tcs1307</text>
<text x="269.2" y="81.1">LED_RGB_5050</text>
<text x="93.2" y="89.5">MC34063ADR2G</text>
<text x="158" y="86" transform="rotate(-90 158 86)">Q2</text>
<text x="176.5" y="84.9" transform="rotate(-90 176.5 84.9)">R6</text>
<text x="63.5" y="95.1">330</text>
<text x="69.8" y="93.8" transform="rotate(-90 69.8 93.8)">R4</text>
<text x="78.5" y="93.6">C2</text>
<text x="124.2" y="93.6">C3</text>
<text x="147.3" y="93.8">C1</text>
<text x="190.2" y="93.1">C4</text>
<text x="190.5" y="95.1">4.7uF/250V</text>
<text x="78.5" y="96.1">1nF</text>
<text x="98.3" y="99.6">VH</text>
<text x="98.3" y="97.1">VH</text>
<text x="107.9" y="97.6">1.1M</text>
<text x="109.2" y="100.2">R2</text>
<text x="124.2" y="96.1">0.1uF</text>
<text x="146" y="96.4">0.1uF</text>
<text x="107.9" y="106.3">8.2K</text>
<text x="109.2" y="104">R3</text>
<text x="275.8" y="106.3">QS1</text>
<text x="307.9" y="106.7">R18</text>
<text x="338.3" y="106.7">R19</text>
<text x="368.8" y="106.7">R20</text>
<text x="275.8" y="108.8">QS30-1</text>
<text x="70.1" y="175.3">R8</text>
<text x="100.6" y="175.3">R9</text>
<text x="130.1" y="175.3">R10</text>
<text x="160.5" y="175.3">R11</text>
<text x="191" y="175.3">R12</text>
<text x="221.5" y="175.3">R13</text>
<text x="252" y="175.3">R14</text>
<text x="282.5" y="175.3">R15</text>
<text x="312.9" y="175.3">R16</text>
<text x="343.4" y="175.3">R17</text>
<text x="72.4" y="197">R25</text>
<text x="108.6" y="192.4">VH</text>
<text x="158.7" y="197">R27</text>
<text x="195" y="192.4">VH</text>
<text x="226.1" y="198">DOT3</text>
<text x="237.5" y="197">R29</text>
<text x="273.7" y="192.4">VH</text>
<text x="311.1" y="197">R31</text>
<text x="347.4" y="192.4">VH</text>
<text x="72.4" y="201.5">33K</text>
<text x="92.7" y="199.5">UP4</text>
<text x="111" y="200.5">R24</text>
<text x="111" y="203.1">240K</text>
<text x="158.7" y="201.5">33K</text>
<text x="179.1" y="199.5">UP1</text>
<text x="197.4" y="200.5">R26</text>
<text x="197.4" y="203.1">240K</text>
<text x="237.5" y="201.5">33K</text>
<text x="257.8" y="199.5">UP2</text>
<text x="276.1" y="200.5">R28</text>
<text x="276.1" y="203.1">240K</text>
<text x="311.1" y="201.5">33K</text>
<text x="331.5" y="199.5">UP3</text>
<text x="349.8" y="200.5">R30</text>
<text x="349.8" y="203.1">240K</text>
<text x="77.2" y="208.9">Q16</text>
<text x="163.6" y="208.9">Q17</text>
<text x="242.3" y="208.9">Q18</text>
<text x="316" y="208.9">Q19</text>
<text x="77.2" y="211.4">A42</text>
<text x="92.7" y="214.2">Neon</text>
<text x="163.6" y="211.4">A42</text>
<text x="179.1" y="214.2">Neon</text>
<text x="242.3" y="211.4">A42</text>
<text x="257.8" y="214.2">Neon</text>
<text x="316" y="211.4">A42</text>
<text x="331.5" y="214.2">Neon</text>
<text x="185.4" y="251.1">JP1</text>
<text x="185.4" y="274">JP2</text>
</g>
</svg>
